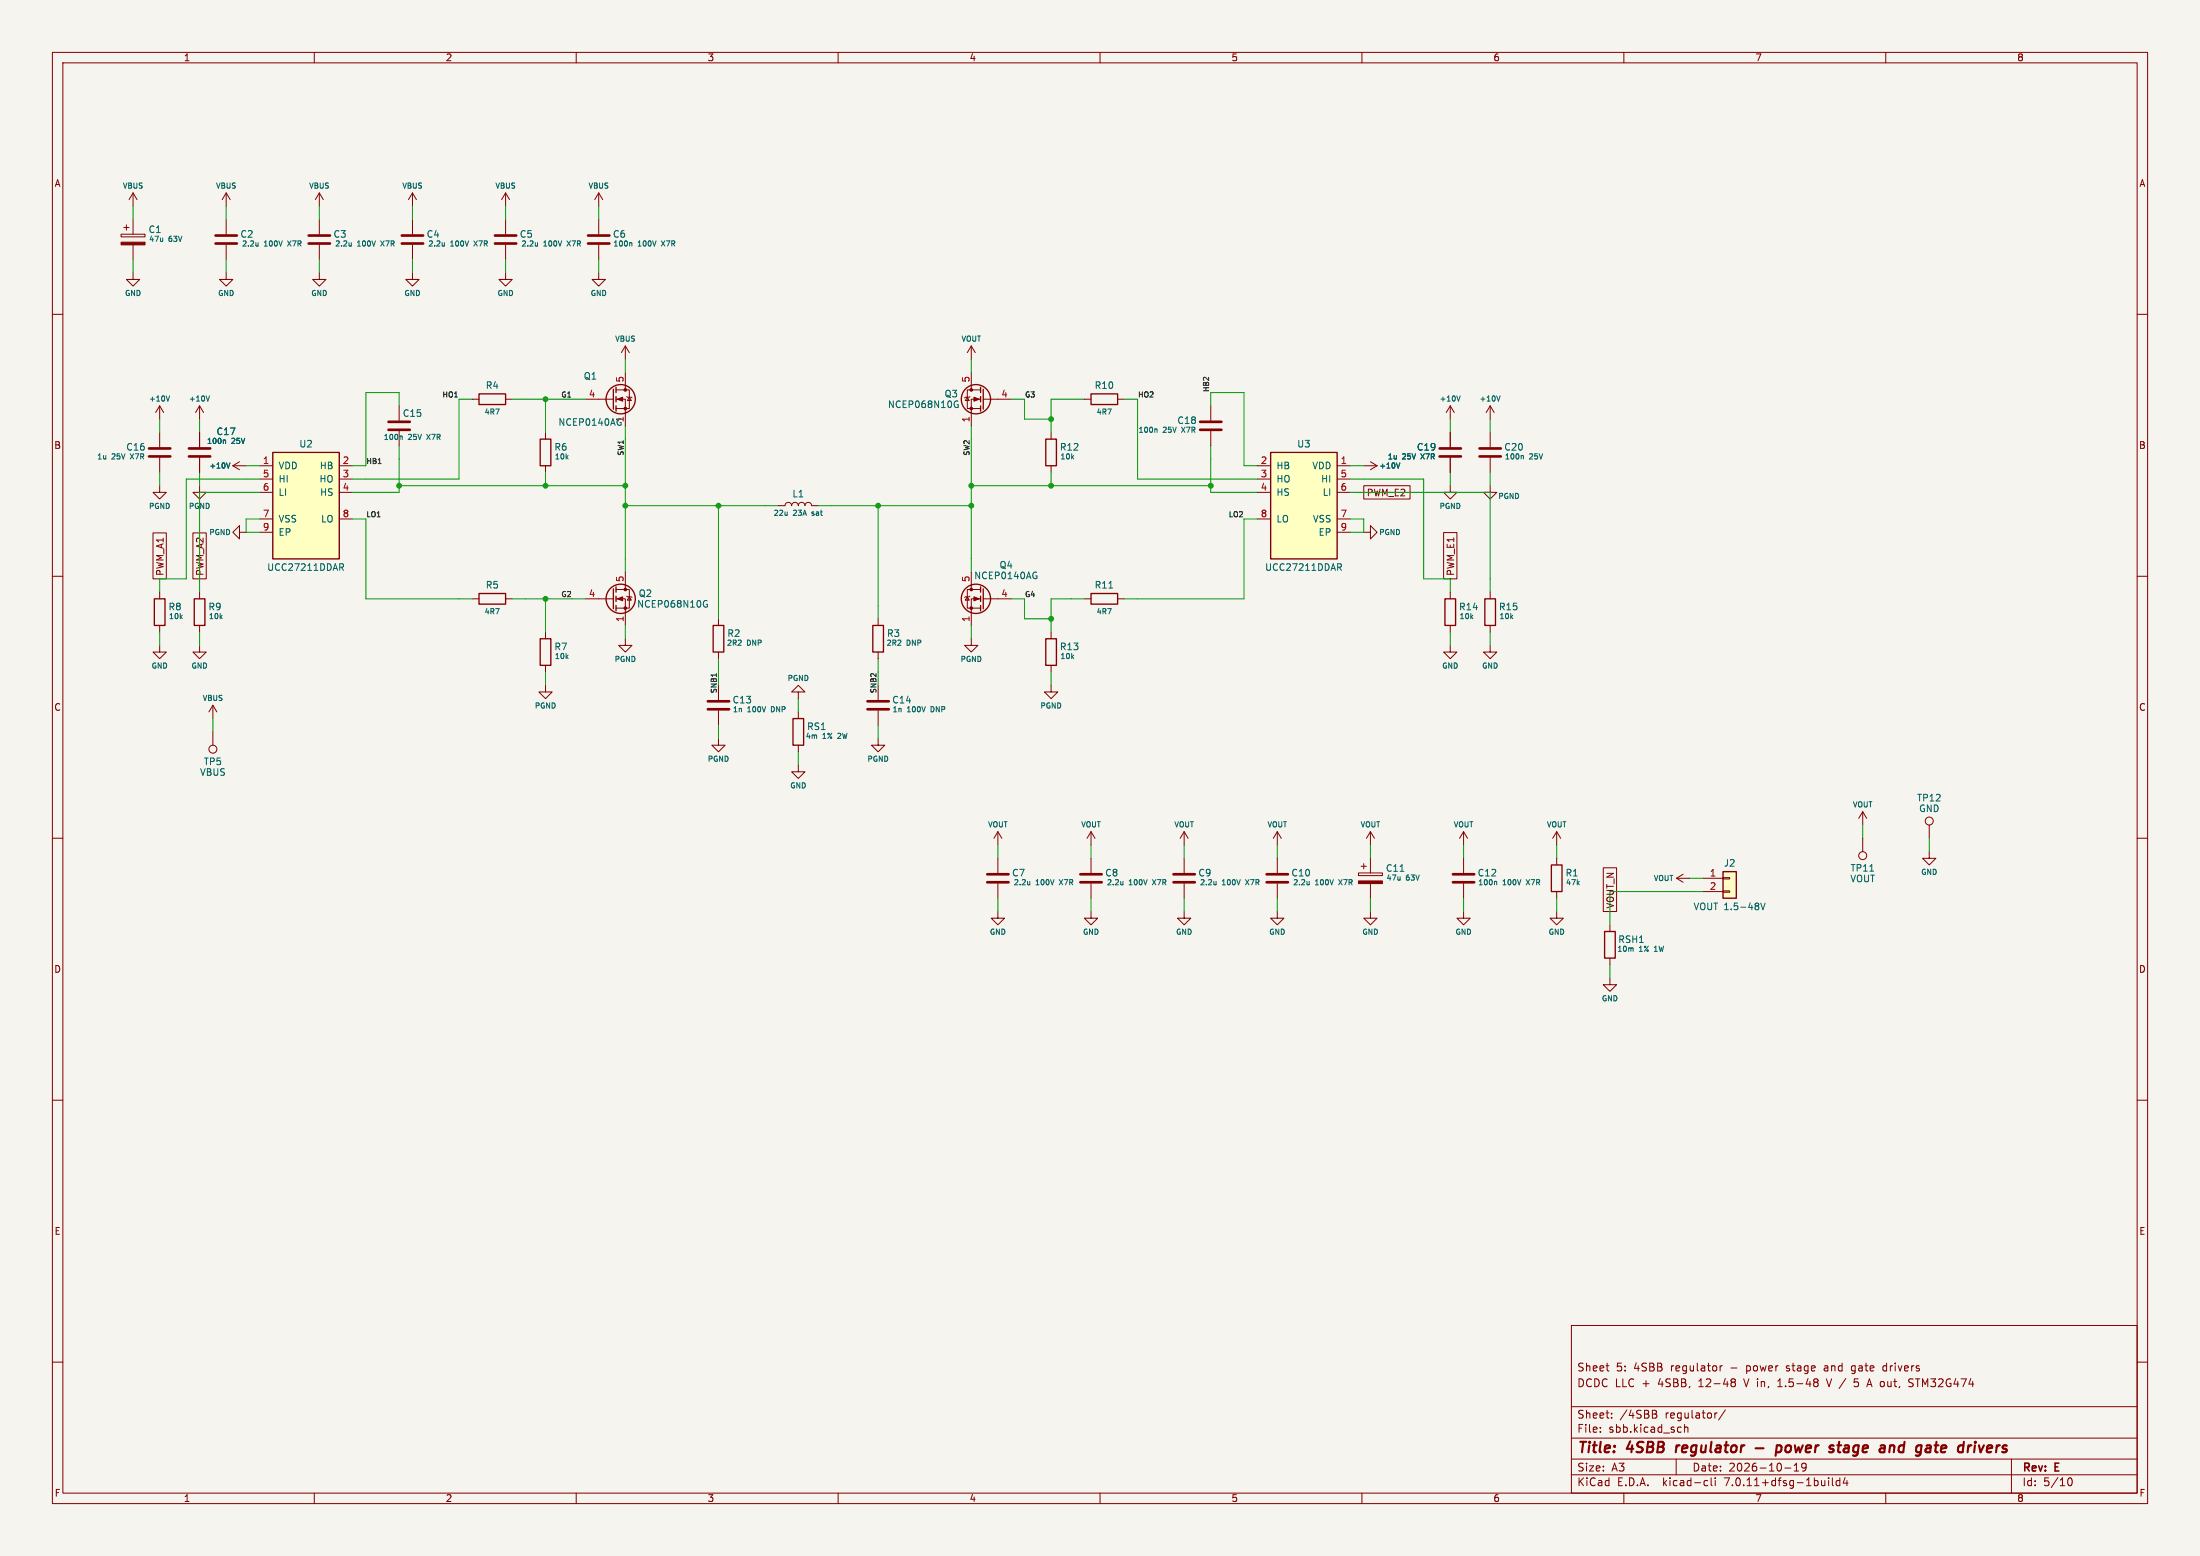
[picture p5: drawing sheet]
<svg xmlns="http://www.w3.org/2000/svg" width="420mm" height="297mm" viewBox="0 0 420 297" stroke-linecap="round" stroke-linejoin="round" font-family="sans-serif">
<path d="M0 0h420v297h-420z" fill="#f5f4ef" stroke="#f5f4ef" stroke-width=".19"/>
<g fill="none" stroke="#840000" stroke-width=".19">
<path d="M10 10h400v277h-400zM12 12h396v273h-396zM60 10v2M110 10v2M160 10v2M210 10v2M260 10v2M310 10v2M360 10v2M25.4 36.8l-.8 1.3M25.4 36.8v2.6M25.4 36.8l.8 1.3"/>
<path d="M43.2 36.8v2.6M43.2 36.8l-.8 1.3M43.2 36.8l.7 1.3M61 36.8l-.8 1.3M61 36.8v2.6M61 36.8l.7 1.3M78.7 36.8v2.6M78.7 36.8l-.7 1.3M78.7 36.8l.8 1.3M96.5 36.8v2.6M96.5 36.8l-.7 1.3M96.5 36.8l.8 1.3"/>
<path d="M114.3 36.8l-.8 1.3M114.3 36.8v2.6M114.3 36.8l.8 1.3M10 60h2M23.1 44.7h4.6v.5h-4.6zM23.6 43.4h1M24.1 42.9v1M25.4 52.1v1.2h1.3l-1.3 1.3-1.3-1.3h1.3M25.4 41.9v2.8M25.4 46.7v2.8M43.2 52.1v1.2h1.2l-1.2 1.3-1.3-1.3h1.3M43.2 41.9v2.8"/>
<path d="M43.2 46.7v2.8M61 52.1v1.2h1.2l-1.2 1.3-1.3-1.3h1.3M61 41.9v2.8M61 46.7v2.8M78.7 52.1v1.2h1.3l-1.3 1.3-1.2-1.3h1.2M78.7 41.9v2.8M78.7 46.7v2.8M96.5 52.1v1.2h1.3l-1.3 1.3-1.3-1.3h1.3M96.5 41.9v2.8M96.5 46.7v2.8M114.3 52.1v1.2h1.3l-1.3 1.3-1.3-1.3h1.3M114.3 41.9v2.8"/>
<path d="M114.3 46.7v2.8M408 60h2M30.5 77.5l-.8 1.2M30.5 77.5v2.5M30.5 77.5l.7 1.2M38.1 77.5v2.5M38.1 77.5l-.8 1.2M38.1 77.5l.8 1.2M76.2 77.5v2.8M90.2 76.2h1.2M96.5 76.2h1.3M111.8 76.2h5.3"/>
<path d="M117.6 76.2h1.8v5.1M117.6 74.4h2.5v3.6h-2.5M119.4 66l-.8 1.3M119.4 66v2.6M119.4 71.1v3.3M119.4 66l.7 1.3M119.6 75.7l1 .2M120.1 75.8l.4 .7h-.7zM184.7 75.8l.3 .7h-.7zM185.2 75.7l-1.1 .2M185.4 66l-.7 1.3M185.4 66v2.6"/>
<path d="M185.4 71.1v3.3M185.4 66l.8 1.3M187.2 76.2h-1.8v5.1M187.2 74.4h-2.5v3.6h2.5M187.7 76.2h5.3M207 76.2h1.3M213.4 76.2h1.2M231.1 77.5v2.8M276.9 77.5v2.5M276.9 77.5l-.8 1.2M276.9 77.5l.7 1.2M284.5 77.5l-.8 1.2"/>
<path d="M284.5 77.5v2.5M284.5 77.5l.7 1.2M30.5 92.7v1.3h1.2l-1.2 1.3-1.3-1.3h1.3M30.5 82.6v2.7M30.5 87.4v2.8M38.1 92.7v1.3h1.3l-1.3 1.3-1.3-1.3h1.3M38.1 82.6v2.7M38.1 87.4v2.8M44.4 88.9h2.6M44.4 88.9l1.3 .8M45.7 88.1l-1.3 .8M49.5 88.9h2.6"/>
<path d="M49.5 91.4h2.6M49.5 94h2.6M49.5 99.1h2.6M64.8 88.9h2.5M64.8 91.4h2.5M64.8 94h2.5M64.8 99.1h2.5M76.2 82.3v2.8M104.1 82.6v1.2M104.1 88.9v1.3M148.6 96.5h1.3a.64 .64 0 0 1 .6-.6 .64 .64 0 0 1 .6 .6 .64 .64 0 0 1 .7-.6 .64 .64 0 0 1 .6 .6 .64 .64 0 0 1 .6-.6 .64 .64 0 0 1 .7 .6 .64 .64 0 0 1 .6-.6 .64 .64 0 0 1 .6 .6h1.3M200.7 82.6v1.2"/>
<path d="M200.7 88.9v1.3M231.1 82.3v2.8M240 88.9h2.6M240 91.4h2.6M240 94h2.6M240 99.1h2.6M255.3 88.9h2.5M255.3 91.4h2.5M255.3 94h2.5M255.3 99.1h2.5M260.3 92.7h8.9v2.6h-8.9zM260.3 88.9h2.6"/>
<path d="M261.6 88.1l1.3 .8M262.9 88.9l-1.3 .8M276.9 92.7v1.3h1.2l-1.2 1.3-1.3-1.3h1.3M276.9 82.6v2.7M276.9 87.4v2.8M284.5 92.7v1.3h1.2l-1.2 1.3-1.3-1.3h1.3M284.5 82.6v2.7M284.5 87.4v2.8M10 110h2M29.2 101.7h2.6v8.8h-2.6zM30.5 113v1.3M30.5 119.4v1.3"/>
<path d="M36.8 101.7h2.6v8.8h-2.6zM38.1 113v1.3M38.1 119.4v1.3M45.7 101.6v-1.3l-1.3 1.3 1.3 1.3v-1.3h1.3M49.5 101.6h2.6M90.2 114.3h1.2M96.5 114.3h1.3M111.8 114.3h5.3M117.6 114.3h1.8v5.1M117.6 112.5h2.5v3.6h-2.5M119.4 109.2v3.3M119.6 113.8l1 .2"/>
<path d="M120.1 113.9l.4 .7h-.7zM137.2 118.1v1.3M167.6 118.1v1.3M184.7 113.9l.3 .7h-.7zM185.2 113.8l-1.1 .2M185.4 109.2v3.3M187.2 114.3h-1.8v5.1M187.2 112.5h-2.5v3.6h2.5M187.7 114.3h5.3M207 114.3h1.3M213.4 114.3h1.2M255.3 101.6h2.5"/>
<path d="M260.3 101.6h1.3v-1.3l1.3 1.3-1.3 1.3v-1.3M275.6 101.7h2.5v8.8h-2.5zM276.9 113v1.3M276.9 119.4v1.3M284.5 113v1.3M284.5 119.4v1.3M408 110h2M30.5 123.2v1.3h1.2l-1.2 1.2-1.3-1.2h1.3M38.1 123.2v1.3h1.3l-1.3 1.2-1.3-1.2h1.3M40.6 134.6l-.7 1.3M40.6 134.6v2.6M40.6 139.7v2.5"/>
<path d="M40.6 134.6l.8 1.3M104.1 130.8v1.3h1.3l-1.3 1.3-1.2-1.3h1.2M104.1 120.7v1.2M104.1 127v1.3M119.4 121.9v1.3h1.2l-1.2 1.3-1.3-1.3h1.3M137.2 124.5v1.2M137.2 130.8v2.8M137.2 135.6v2.8M152.4 132.1h1.3l-1.3-1.3-1.3 1.3h1.3v1.3M152.4 135.9v1.3M167.6 124.5v1.2M167.6 130.8v2.8"/>
<path d="M167.6 135.6v2.8M185.4 121.9v1.3h1.3l-1.3 1.3-1.3-1.3h1.3M200.7 130.8v1.3h1.2l-1.2 1.3-1.3-1.3h1.3M200.7 120.7v1.2M200.7 127v1.3M276.9 123.2v1.3h1.2l-1.2 1.2-1.3-1.2h1.3M284.5 123.2v1.3h1.2l-1.2 1.2-1.3-1.2h1.3M10 160h2M137.2 141v1.2h1.2l-1.2 1.3-1.3-1.3h1.3M152.4 146.1v1.2h1.3l-1.3 1.3-1.3-1.3h1.3M152.4 142.2v1.3M167.6 141v1.2h1.3l-1.3 1.3-1.2-1.3h1.2"/>
<path d="M190.5 158.8v2.5M190.5 158.8l-.8 1.2M190.5 158.8l.8 1.2M208.3 158.8v2.5M208.3 158.8l-.8 1.2M208.3 158.8l.7 1.2M226.1 158.8v2.5M226.1 158.8l-.8 1.2M226.1 158.8l.7 1.2M243.8 158.8l-.7 1.2M243.8 158.8v2.5M243.8 158.8l.8 1.2"/>
<path d="M261.6 158.8v2.5M261.6 158.8l-.7 1.2M261.6 158.8l.8 1.2M279.4 158.8v2.5M279.4 158.8l-.8 1.2M279.4 158.8l.8 1.2M297.2 158.8l-.8 1.2M297.2 158.8v2.5M297.2 158.8l.7 1.2M355.6 154.9l-.8 1.3M355.6 154.9v2.6M355.6 154.9l.8 1.3"/>
<path d="M368.3 157.5v2.5M408 160h2M190.5 174v1.3h1.3l-1.3 1.2-1.3-1.2h1.3M190.5 163.8v2.8M190.5 168.7v2.8M208.3 174v1.3h1.2l-1.2 1.2-1.3-1.2h1.3M208.3 163.8v2.8M208.3 168.7v2.8M226.1 174v1.3h1.2l-1.2 1.2-1.3-1.2h1.3M226.1 163.8v2.8M226.1 168.7v2.8M243.8 174v1.3h1.3l-1.3 1.2-1.2-1.2h1.2"/>
<path d="M243.8 163.8v2.8M243.8 168.7v2.8M259.3 166.6h4.6v.5h-4.6zM259.8 165.4h1.1M260.3 164.8v1.1M261.6 174v1.3h1.3l-1.3 1.2-1.3-1.2h1.3M261.6 163.8v2.8M261.6 168.7v2.8M279.4 174v1.3h1.3l-1.3 1.2-1.3-1.2h1.3M279.4 163.8v2.8M279.4 168.7v2.8M297.2 174v1.3h1.2l-1.2 1.2-1.3-1.2h1.3"/>
<path d="M297.2 163.8v1.3M297.2 170.2v1.3M306.1 165.6h2.5v8.4h-2.5zM307.3 176.5v1.3M320 167.6h2.6M320 167.6l1.3 .8M321.3 166.9l-1.3 .7M325.1 167.6h3.8M325.1 170.2h3.8M328.9 170.1h1.3v.2h-1.3zM328.9 167.5h1.3v.3h-1.3zM355.6 160v2.6"/>
<path d="M368.3 162.6v1.2h1.3l-1.3 1.3-1.3-1.3h1.3M307.3 186.7v1.3h1.3l-1.3 1.2-1.2-1.2h1.2M307.3 182.9v1.3M10 210h2M408 210h2M10 260h2M300 253h108v32h-108zM408 260h2M300 278.5h108M300 274.5h108M300 268.5h108M305.5 273.2v.2"/>
<path d="M305.5 272.5v.1M306.6 260.7h.6M307 261.7h.2M307.7 270.5v.2M307.7 269.8v.1M315.4 269.2h.5l.3 .1v.3l-.3 .3M315.4 269.9h.5M315.9 269.9a.4 .4 0 0 1 .4 .4 .4 .4 0 0 1-.3 .4h-.6M320 278.5v3M320.8 272.4l.1 .1M320.9 273.3l-.1 .1M321.6 271.9v1.5"/>
<path d="M321.6 272.5l.2-.1 .4 .1v.9M327.8 269.7l-.3 .1M328.4 260.7v1M328.8 260.7l-.3 .1-.1 .2M329.4 269.1l-1.3 1.9M330.5 263.7l.2 .1M330.5 263.3l.2-.1 .5 .1 .1 .2-.3 .3M330.7 263.8h.3M330.7 263.8l-.2 .2M331 263.8l.3 .3-.1 .4-.2 .2-.5-.2M339.4 264.7h.8M339.7 263.4l-.3 .2"/>
<path d="M342.5 279.7l.4-.4v1.5M344 279.4l-.1 .5 .2 .2 .4 .1 .3-.3M344.7 279.4a.99 .99 0 0 1-.3 1.4h-.3M346.5 263.2h.3l.3 .3-.3 .3M346.5 263.8h.3M346.8 263.8l.2 .2 .1 .4-.3 .3h-.3M348.3 261.2v.4M348.7 263.2l.5 1.5M353.5 262.1l.4 .1M353.7 260.7l-.3 .3v.4l.3 .3M353.9 264.5l.6 .2M354.7 263.2h-.7l-.1 .7 .6-.1"/>
<path d="M356.5 264.3h.7M356.9 263.2l.5 1.5M360 260.7l-.4 .1-.2 .2 .1 .5 .5 .2M364.4 263.8l.7 .2 .1 .4-.3 .3-.5-.1M365.2 263.3l-.5-.1-.3 .1M384 278.5v6.5M60 285v2M110 285v2M160 285v2M210 285v2M260 285v2M300 281.5h108"/>
<path d="M310 285v2M325.6 282.6l.4 .1M326 283.5l-.4 .1M326.7 282.1v1.3l.2 .2M327.4 282.1v.1M327.4 282.6v1M340.7 280.2h1.2M342.5 280.8h.9M349.1 282.1v.1M349.1 282.6v1M349.8 282.1v1.3l.2 .2M351.2 282.7l-.4-.1-.3 .3 .2 .6h.5"/>
<path d="M351.2 282.1v1.5M352.2 282l-.3 1.1h.9M352.6 282.6v1M360 285v2M394.7 282.7l.2-.5 .2-.1a.8 .8 0 0 1 .5 .7 .8 .8 0 0 1-.5 .8l-.2-.2-.2-.4"/>
<circle cx="40.6" cy="143" r=".76"/>
<circle cx="368.3" cy="156.7" r=".76"/>
<circle cx="355.6" cy="163.3" r=".76"/>
</g>
<path d="M320.1 275.9l-.2 1.3M335.1 276.4h1.6M339.2 276h.8l.1 .3v.5a.66 .66 0 0 1-1 .3M339.2 275.9l-.2 2M350.7 275.9h.8M351 277.1l.3 .1M351.1 275.2l-.2 1.7M360.8 276.1a.49 .49 0 0 1 .9 .1l-.2 1M369.3 275.9h.8M369.7 275.2l-.2 1.7v.2l.4 .1M377.8 275.9l.3 1.3 .6-1.3" fill="none" stroke="#840000" stroke-width=".4"/>
<g fill="none" stroke="#006464" stroke-width=".19">
<path d="M49.3 46.3v.7M49.3 46.9l-.2 .1M67.1 46.3v.7M67.1 46.9l-.2 .1M84.8 46.3v.7M84.8 46.9l-.1 .1M102.6 46.3v.7M102.6 46.9l-.1 .1M120.3 46.3l.3 .2v.5M32.4 75.6l-.3 1M40 75.6l-.3 1M182.7 77.3h.2v.4l-.3 .1-.3-.2"/>
<path d="M278.8 75.6l-.4 1M286.4 75.6l-.3 1M42.8 84l.3 .1v.6M43.9 88.4l-.3 1M76.5 83.2l.3 .2v.5M118.5 81.1l-.2 .1M220.6 81.9l.3 .1v.5M267.2 88.4l-.3 1M290.5 86.9l.3 .2v.5M64.9 107.6h.4l.3 .2-.1 .4-.6 .1M65.2 108.3l.4 .6M134.8 115.4h.3l-.1 .4-.3 .1-.3-.2"/>
<path d="M135 114.7l-.3-.1-.3 .2M197.6 109.2l.3 .1M197.7 109.9h.3v.4l-.3 .2M211.7 112.2h.7M255.4 107.6h.4l.3 .2-.1 .4-.6 .1M255.7 108.3l.4 .6M196.6 168.2v.7M196.6 168.8l-.1 .1M214.4 168.2v.7M214.4 168.8l-.2 .1M232.2 168.2v.7M232.2 168.8l-.2 .1"/>
<path d="M249.9 168.2v.7M249.9 168.8l-.1 .1M267.3 166.3h.7M285.4 168.2l.3 .2v.5M336.1 172.4l.4 1.2 .5-1.2M357 166.3h.7M311.7 181l.1 .6"/>
</g>
<g fill="none" stroke="#840000" stroke-width=".25">
<path d="M91.4 75.2h5.1v2h-5.1zM117.1 74.3v3.8M117.6 73.9v1M117.6 75.7v1M117.6 77.5v1M187.2 73.9v1M187.2 75.7v1M187.2 77.5v1M187.7 74.3v3.8M208.3 75.2h5.1v2h-5.1zM52.1 86.4h12.7v20.3h-12.7zM103.1 83.8h2.1v5.1h-2.1z"/>
<path d="M199.6 83.8h2.1v5.1h-2.1zM242.6 86.4h12.7v20.3h-12.7zM29.5 114.3h2v5.1h-2zM37.1 114.3h2v5.1h-2zM91.4 113.3h5.1v2h-5.1zM117.1 112.4v3.8M117.6 112v1M117.6 113.8v1M117.6 115.6v1M136.1 119.4h2.1v5.1h-2.1zM166.6 119.4h2.1v5.1h-2.1zM187.2 112v1"/>
<path d="M187.2 113.8v1M187.2 115.6v1M187.7 112.4v3.8M208.3 113.3h5.1v2h-5.1zM275.8 114.3h2.1v5.1h-2.1zM283.5 114.3h2v5.1h-2zM103.1 121.9h2.1v5.1h-2.1zM151.4 137.2h2v5h-2zM199.6 121.9h2.1v5.1h-2.1zM296.2 165.1h2v5.1h-2zM306.3 177.8h2.1v5.1h-2.1zM328.9 166.4h2.6v5.1h-2.6z"/>
<circle cx="118.5" cy="76.2" r="2.79"/>
<circle cx="186.3" cy="76.2" r="2.79"/>
<circle cx="118.5" cy="114.3" r="2.79"/>
<circle cx="186.3" cy="114.3" r="2.79"/>
</g>
<g fill="#ffffc2" stroke="#ffffc2" stroke-width=".19">
<path d="M242.6 86.4h12.7v20.3h-12.7z"/>
<path d="M52.1 86.4h12.7v20.3h-12.7z"/>
<path d="M328.9 166.4h2.6v5.1h-2.6z"/>
</g>
<g fill="none" stroke="#840000" stroke-width=".51">
<path d="M41.1 46.5h4.1M41.1 45h4.1M58.9 46.5h4.1M58.9 45h4.1M76.7 46.5h4.1M76.7 45h4.1M94.5 46.5h4.1M94.5 45h4.1M112.3 46.5h4M112.3 45h4M28.4 87.1h4.1M28.4 85.6h4.1"/>
<path d="M36.1 87.1h4M36.1 85.6h4M74.2 82h4M74.2 80.5h4M229.1 82h4.1M229.1 80.5h4.1M274.8 87.1h4.1M274.8 85.6h4.1M282.4 87.1h4.1M282.4 85.6h4.1M135.1 135.4h4.1M135.1 133.9h4.1"/>
<path d="M165.6 135.4h4.1M165.6 133.9h4.1M188.5 168.4h4M188.5 166.9h4M206.2 168.4h4.1M206.2 166.9h4.1M224 168.4h4.1M224 166.9h4.1M241.8 168.4h4.1M241.8 166.9h4.1M277.4 168.4h4M277.4 166.9h4"/>
</g>
<g fill="#840000" stroke="#840000" stroke-width=".19">
<path d="M117.9 76.2l1-.4v.8z"/>
<path d="M259.3 168.1h4.6v.6h-4.6z"/>
<path d="M23.1 46.2h4.6v.5h-4.6z"/>
<path d="M117.9 114.3l1-.4v.8z"/>
<path d="M185.9 113.9l1 .4-1 .4z"/>
<path d="M185.9 75.8l1 .4-1 .4z"/>
<circle cx="119.4" cy="78" r=".25"/>
<circle cx="119.4" cy="74.4" r=".25"/>
<circle cx="119.4" cy="116.1" r=".25"/>
<circle cx="119.4" cy="112.5" r=".25"/>
<circle cx="185.4" cy="116.1" r=".25"/>
<circle cx="185.4" cy="112.5" r=".25"/>
<circle cx="185.4" cy="78" r=".25"/>
<circle cx="185.4" cy="74.4" r=".25"/>
</g>
<path d="M136.8 128.6v.5" fill="none" stroke="#0f0f0f" stroke-width=".19"/>
<g fill="none" stroke="#009600" stroke-width=".19">
<path d="M25.4 39.4v2.5M43.2 39.4v2.5M61 39.4v2.5M78.7 39.4v2.5M96.5 39.4v2.5M114.3 39.4v2.5M25.4 49.5v2.6M43.2 49.5v2.6M61 49.5v2.6M78.7 49.5v2.6M96.5 49.5v2.6M114.3 49.5v2.6"/>
<path d="M76.2 77.5v-2.6h-6.4v14h-2.5M90.2 76.2h-2.6v15.2h-20.3M97.8 76.2h14M104.1 76.2v6.4M119.4 68.6v2.5M185.4 68.6v2.5M193 76.2h2.6v3.8h5.1M207 76.2h-6.3v6.4M214.6 76.2h2.6v15.2h22.8M231.1 77.5v-2.6h6.4v14h2.5M30.5 80v2.6M30.5 90.2v2.5"/>
<path d="M38.1 80v2.6M38.1 90.2v2.5M47 88.9h2.5M49.5 94h-11.4v19M49.5 91.4h-13.9v19.1h-5.1v2.5M49.5 99.1h-2.5v2.5h2.5M67.3 99.1h2.5v15.2h20.4M76.2 85.1v8.9h-8.9M76.2 92.7h43.2M104.1 90.2v2.5M119.4 96.5h29.2M119.4 81.3v27.9"/>
<path d="M137.2 96.5v21.6M156.2 96.5h29.2M167.6 96.5v21.6M185.4 81.3v27.9M185.4 92.7h45.7M200.7 90.2v2.5M231.1 85.1v8.9h8.9M240 99.1h-2.5v15.2h-22.9M257.8 88.9h2.5M257.8 91.4h14v19.1h5.1v2.5M257.8 94h26.7v19M257.8 99.1h2.5v2.5h-2.5"/>
<path d="M276.9 80v2.6M276.9 90.2v2.5M284.5 80v2.6M284.5 90.2v2.5M97.8 114.3h14M104.1 114.3v6.4M119.4 119.4v2.5M185.4 119.4v2.5M193 114.3h2.6v3.8h5.1M207 114.3h-6.3v6.4M30.5 120.7v2.5M38.1 120.7v2.5"/>
<path d="M40.6 137.2v2.5M104.1 128.3v2.5M137.2 125.7v5.1M137.2 138.4v2.6M152.4 133.4v2.5M167.6 125.7v5.1M167.6 138.4v2.6M200.7 128.3v2.5M276.9 120.7v2.5M284.5 120.7v2.5M152.4 143.5v2.6M355.6 157.5v2.5"/>
<path d="M190.5 161.3v2.5M190.5 171.5v2.5M208.3 161.3v2.5M208.3 171.5v2.5M226.1 161.3v2.5M226.1 171.5v2.5M243.8 161.3v2.5M243.8 171.5v2.5M261.6 161.3v2.5M261.6 171.5v2.5M279.4 161.3v2.5M279.4 171.5v2.5"/>
<path d="M297.2 161.3v2.5M297.2 171.5v2.5M322.6 167.6h2.5M325.1 170.2h-17.8v6.3M368.3 160v2.6M307.3 184.2v2.5"/>
</g>
<g fill="#009600" stroke="#009600" stroke-width=".19">
<circle cx="200.7" cy="80" r=".46"/>
<circle cx="185.4" cy="96.5" r=".46"/>
<circle cx="185.4" cy="92.7" r=".46"/>
<circle cx="200.7" cy="92.7" r=".46"/>
<circle cx="200.7" cy="118.1" r=".46"/>
<circle cx="231.1" cy="92.7" r=".46"/>
<circle cx="104.1" cy="76.2" r=".46"/>
<circle cx="119.4" cy="92.7" r=".46"/>
<circle cx="119.4" cy="96.5" r=".46"/>
<circle cx="167.6" cy="96.5" r=".46"/>
<circle cx="137.2" cy="96.5" r=".46"/>
<circle cx="104.1" cy="92.7" r=".46"/>
<circle cx="76.2" cy="92.7" r=".46"/>
<circle cx="104.1" cy="114.3" r=".46"/>
</g>
<g font-size="2.8" fill="#840000">
<text x="301" y="277.9">Title:</text>
<text x="310.6" y="277.9">4SBB</text>
<text x="320.8" y="277.9">regulator</text>
<text x="341.5" y="277.9">power</text>
<text x="352.5" y="277.9">stage</text>
<text x="362.9" y="277.9">and</text>
<text x="370.7" y="277.9">gate</text>
<text x="379.5" y="277.9">drivers</text>
</g>
<g font-size="2.1" fill="#840000">
<text x="301" y="262">Sheet</text>
<text x="308.5" y="262">5:</text>
<text x="311.9" y="262">4SBB</text>
<text x="319.1" y="262">regulator</text>
<text x="330.6" y="262">-</text>
<text x="333.8" y="262">power</text>
<text x="341.6" y="262">stage</text>
<text x="348.9" y="262">and</text>
<text x="354.3" y="262">gate</text>
<text x="360.5" y="262">drivers</text>
<text x="301" y="265">DCDC LLC +</text>
<text x="316.7" y="265">4SBB,</text>
<text x="324.5" y="265">12-48</text>
<text x="333.4" y="265">V in,</text>
<text x="340.1" y="265">1.5-48</text>
<text x="349.7" y="265">V /</text>
<text x="355.1" y="265">5</text>
<text x="357.9" y="265">A out,</text>
<text x="366" y="265">STM32G474</text>
<text x="301" y="273.7">File:</text>
<text x="301" y="271">Sheet:</text>
<text x="307.1" y="273.7">sbb.kicad_sch</text>
<text x="309.2" y="271">/4SBB</text>
<text x="317.9" y="271">regulator/</text>
<text x="301" y="281.1">Size:</text>
<text x="307.6" y="281.1">A3</text>
<text x="323" y="281.1">Date:</text>
<text x="330" y="281.1">2026-10-19</text>
<text x="386" y="281.3">Rev:</text>
<text x="392.4" y="281.3">E</text>
<text x="301" y="283.9">KiCad</text>
<text x="308.7" y="283.9">E.D.A.</text>
<text x="317.6" y="283.9">kicad-cli</text>
<text x="329.5" y="283.9">7.0.11+dfsg-1build4</text>
<text x="386" y="283.9">Id:</text>
<text x="390.1" y="283.9">5/10</text>
</g>
<g font-size="1.8" fill="#840000">
<text x="35" y="11.9">1</text>
<text x="85" y="11.9">2</text>
<text x="135" y="11.9">3</text>
<text x="185" y="11.9">4</text>
<text x="235" y="11.9">5</text>
<text x="285" y="11.9">6</text>
<text x="335" y="11.9">7</text>
<text x="385" y="11.9">8</text>
<text x="10.3" y="35.9">A</text>
<text x="408.3" y="35.9">A</text>
<text x="10.3" y="85.9">B</text>
<text x="408.2" y="85.9">B</text>
<text x="260.8" y="94.9">PWM_E2</text>
<text x="31.4" y="110" transform="rotate(-90 31.4 110)">PWM_A1</text>
<text x="39.1" y="110" transform="rotate(-90 39.1 110)">PWM_A2</text>
<text x="277.8" y="110" transform="rotate(-90 277.8 110)">PWM_E1</text>
<text x="10.3" y="135.9">C</text>
<text x="408.2" y="135.9">C</text>
<text x="308.3" y="173.5" transform="rotate(-90 308.3 173.5)">VOUT_N</text>
<text x="10.3" y="185.9">D</text>
<text x="408.2" y="185.9">D</text>
<text x="10.3" y="235.9">E</text>
<text x="408.3" y="235.9">E</text>
<text x="10.3" y="285.9">F</text>
<text x="35" y="286.9">1</text>
<text x="85" y="286.9">2</text>
<text x="135" y="286.9">3</text>
<text x="185" y="286.9">4</text>
<text x="235" y="286.9">5</text>
<text x="285" y="286.9">6</text>
<text x="335" y="286.9">7</text>
<text x="385" y="286.9">8</text>
<text x="408.3" y="285.9">F</text>
</g>
<g font-size="1.8" fill="#006464">
<text x="28.3" y="44.7">C1</text>
<text x="45.8" y="45.6">C2</text>
<text x="63.6" y="45.6">C3</text>
<text x="81.3" y="45.6">C4</text>
<text x="99.1" y="45.6">C5</text>
<text x="116.9" y="45.6">C6</text>
<text x="92.6" y="74.4">R4</text>
<text x="111.3" y="72.7">Q1</text>
<text x="180.2" y="76">Q3</text>
<text x="208.9" y="74.4">R10</text>
<text x="41.2" y="83.2">C17</text>
<text x="76.8" y="79.8">C15</text>
<text x="106.5" y="81.5">NCEP0140AG</text>
<text x="119.1" y="80.7" transform="rotate(-90 119.1 80.7)">1</text>
<text x="169.4" y="78.1">NCEP068N10G</text>
<text x="224.7" y="81.1">C18</text>
<text x="24" y="86.2">C16</text>
<text x="53.1" y="89.8">VDD</text>
<text x="57" y="85.6">U2</text>
<text x="61" y="89.8">HB</text>
<text x="105.7" y="86.2">R6</text>
<text x="202.2" y="86.2">R12</text>
<text x="243.6" y="89.8">HB</text>
<text x="247.5" y="85.6">U3</text>
<text x="250.4" y="89.8">VDD</text>
<text x="270.4" y="86.2">C19</text>
<text x="287.1" y="86.2">C20</text>
<text x="53.1" y="92.3">HI</text>
<text x="53.1" y="94.8">LI</text>
<text x="60.9" y="92.3">HO</text>
<text x="61" y="94.8">HS</text>
<text x="151.2" y="95.1">L1</text>
<text x="243.6" y="92.3">HO</text>
<text x="243.6" y="94.8">HS</text>
<text x="252.1" y="92.3">HI</text>
<text x="252.4" y="94.8">LI</text>
<text x="53.1" y="99.9">VSS</text>
<text x="61.2" y="99.9">LO</text>
<text x="243.6" y="99.9">LO</text>
<text x="250.5" y="99.9">VSS</text>
<text x="53.1" y="102.5">EP</text>
<text x="251.6" y="102.5">EP</text>
<text x="50.9" y="109.2">UCC27211DDAR</text>
<text x="92.6" y="112.5">R5</text>
<text x="185.9" y="110.8">NCEP0140AG</text>
<text x="190.7" y="108.7">Q4</text>
<text x="208.9" y="112.5">R11</text>
<text x="241.4" y="109.2">UCC27211DDAR</text>
<text x="32.1" y="116.7">R8</text>
<text x="39.7" y="116.7">R9</text>
<text x="121.5" y="116.2">NCEP068N10G</text>
<text x="121.8" y="114.1">Q2</text>
<text x="278.4" y="116.7">R14</text>
<text x="286.1" y="116.7">R15</text>
<text x="105.7" y="124.3">R7</text>
<text x="138.8" y="121.8">R2</text>
<text x="169.2" y="121.8">R3</text>
<text x="202.2" y="124.3">R13</text>
<text x="139.7" y="134.5">C13</text>
<text x="170.2" y="134.5">C14</text>
<text x="154" y="139.5">RS1</text>
<text x="38.1" y="148.3">VBUS</text>
<text x="38.8" y="146.2">TP5</text>
<text x="365.9" y="153.2">TP12</text>
<text x="366.3" y="155.2">GND</text>
<text x="193.1" y="167.5">C7</text>
<text x="210.9" y="167.5">C8</text>
<text x="228.7" y="167.5">C9</text>
<text x="246.4" y="167.5">C10</text>
<text x="264.5" y="166.6">C11</text>
<text x="282" y="167.5">C12</text>
<text x="298.8" y="167.5">R1</text>
<text x="329" y="165.6">J2</text>
<text x="353.2" y="166.6">TP11</text>
<text x="323.2" y="173.9">VOUT 1.5-48V</text>
<text x="353.1" y="168.6">VOUT</text>
<text x="308.8" y="180.2">RSH1</text>
</g>
<g font-size="1.8" fill="#a90000">
<text x="112.3" y="75.9">4</text>
<text x="119.1" y="73.1" transform="rotate(-90 119.1 73.1)">5</text>
<text x="185.2" y="73.1" transform="rotate(-90 185.2 73.1)">5</text>
<text x="191.1" y="75.9">4</text>
<text x="185.2" y="80.7" transform="rotate(-90 185.2 80.7)">1</text>
<text x="50.1" y="88.6">1</text>
<text x="65.3" y="88.6">2</text>
<text x="240.6" y="88.6">2</text>
<text x="255.8" y="88.6">1</text>
<text x="50.1" y="91.2">5</text>
<text x="50.1" y="93.7">6</text>
<text x="65.3" y="91.2">3</text>
<text x="65.3" y="93.7">4</text>
<text x="240.6" y="91.2">3</text>
<text x="240.6" y="93.7">4</text>
<text x="255.8" y="91.2">5</text>
<text x="255.8" y="93.7">6</text>
<text x="50.1" y="98.8">7</text>
<text x="50.1" y="101.3">9</text>
<text x="65.3" y="98.8">8</text>
<text x="240.6" y="98.8">8</text>
<text x="255.8" y="98.8">7</text>
<text x="255.8" y="101.3">9</text>
<text x="119.1" y="111.2" transform="rotate(-90 119.1 111.2)">5</text>
<text x="185.2" y="111.2" transform="rotate(-90 185.2 111.2)">5</text>
<text x="112.3" y="114">4</text>
<text x="119.1" y="118.8" transform="rotate(-90 119.1 118.8)">1</text>
<text x="185.2" y="118.8" transform="rotate(-90 185.2 118.8)">1</text>
<text x="191.1" y="114">4</text>
<text x="326.3" y="167.4">1</text>
<text x="326.3" y="169.9">2</text>
</g>
<g font-size="1.4" fill="#006464">
<text x="23.3" y="36.2">VBUS</text>
<text x="41.1" y="36.2">VBUS</text>
<text x="58.9" y="36.2">VBUS</text>
<text x="76.7" y="36.2">VBUS</text>
<text x="94.5" y="36.2">VBUS</text>
<text x="112.2" y="36.2">VBUS</text>
<text x="28.4" y="46.4">47u</text>
<text x="32.2" y="46.4">63V</text>
<text x="46.1" y="47.2">2.2u</text>
<text x="50.4" y="47.2">100V</text>
<text x="55.1" y="47.2">X7R</text>
<text x="63.9" y="47.2">2.2u</text>
<text x="68.2" y="47.2">100V</text>
<text x="72.9" y="47.2">X7R</text>
<text x="81.7" y="47.2">2.2u</text>
<text x="86" y="47.2">100V</text>
<text x="90.7" y="47.2">X7R</text>
<text x="99.4" y="47.2">2.2u</text>
<text x="103.7" y="47.2">100V</text>
<text x="108.5" y="47.2">X7R</text>
<text x="117" y="47.2">100n</text>
<text x="121.8" y="47.2">100V</text>
<text x="126.5" y="47.2">X7R</text>
<text x="23.7" y="56.7">GND</text>
<text x="41.5" y="56.7">GND</text>
<text x="59.3" y="56.7">GND</text>
<text x="77.1" y="56.7">GND</text>
<text x="94.9" y="56.7">GND</text>
<text x="112.6" y="56.7">GND</text>
<text x="117.3" y="65.4">VBUS</text>
<text x="183.4" y="65.4">VOUT</text>
<text x="28.4" y="76.8">+10V</text>
<text x="36" y="76.8">+10V</text>
<text x="274.7" y="76.8">+10V</text>
<text x="282.4" y="76.8">+10V</text>
<text x="92.4" y="79.3">4R7</text>
<text x="209.2" y="79.3">4R7</text>
<text x="217.2" y="82.8">100n</text>
<text x="222" y="82.8">25V</text>
<text x="225.8" y="82.8">X7R</text>
<text x="18.4" y="87.9">1u</text>
<text x="21.3" y="87.9">25V</text>
<text x="25.1" y="87.9">X7R</text>
<text x="39.4" y="84.9">100n</text>
<text x="39.9" y="89.6">+10V</text>
<text x="44.2" y="84.9">25V</text>
<text x="73.1" y="84.2">100n</text>
<text x="77.9" y="84.2">25V</text>
<text x="81.7" y="84.2">X7R</text>
<text x="105.8" y="87.9">10k</text>
<text x="202.3" y="87.9">10k</text>
<text x="263.2" y="89.6">+10V</text>
<text x="264.8" y="87.9">1u</text>
<text x="267.7" y="87.9">25V</text>
<text x="271.5" y="87.9">X7R</text>
<text x="287.2" y="87.9">100n</text>
<text x="292" y="87.9">25V</text>
<text x="285.9" y="95.4">PGND</text>
<text x="28.3" y="97.3">PGND</text>
<text x="35.9" y="97.3">PGND</text>
<text x="147.6" y="98.6">22u</text>
<text x="151.4" y="98.6">23A</text>
<text x="155.2" y="98.6">sat</text>
<text x="274.7" y="97.3">PGND</text>
<text x="39.8" y="102.3">PGND</text>
<text x="263.2" y="102.3">PGND</text>
<text x="32.1" y="118.4">10k</text>
<text x="39.8" y="118.4">10k</text>
<text x="92.4" y="117.4">4R7</text>
<text x="209.2" y="117.4">4R7</text>
<text x="278.5" y="118.4">10k</text>
<text x="286.1" y="118.4">10k</text>
<text x="105.8" y="126">10k</text>
<text x="138.7" y="123.4">2R2</text>
<text x="142.6" y="123.4">DNP</text>
<text x="169.1" y="123.4">2R2</text>
<text x="173.1" y="123.4">DNP</text>
<text x="202.3" y="126">10k</text>
<text x="28.8" y="127.8">GND</text>
<text x="36.4" y="127.8">GND</text>
<text x="117.2" y="126.5">PGND</text>
<text x="150.2" y="130.2">PGND</text>
<text x="183.3" y="126.5">PGND</text>
<text x="275.2" y="127.8">GND</text>
<text x="282.8" y="127.8">GND</text>
<text x="38.6" y="134">VBUS</text>
<text x="102" y="135.4">PGND</text>
<text x="139.8" y="136.1">1n</text>
<text x="142.7" y="136.1">100V</text>
<text x="147.4" y="136.1">DNP</text>
<text x="170.3" y="136.1">1n</text>
<text x="173.2" y="136.1">100V</text>
<text x="177.9" y="136.1">DNP</text>
<text x="198.5" y="135.4">PGND</text>
<text x="153.7" y="141.2">4m</text>
<text x="157" y="141.2">1%</text>
<text x="160.1" y="141.2">2W</text>
<text x="135" y="145.6">PGND</text>
<text x="165.5" y="145.6">PGND</text>
<text x="150.7" y="150.7">GND</text>
<text x="353.6" y="154.3">VOUT</text>
<text x="188.5" y="158.1">VOUT</text>
<text x="206.3" y="158.1">VOUT</text>
<text x="224.1" y="158.1">VOUT</text>
<text x="241.9" y="158.1">VOUT</text>
<text x="259.6" y="158.1">VOUT</text>
<text x="277.4" y="158.1">VOUT</text>
<text x="295.2" y="158.1">VOUT</text>
<text x="366.6" y="167.2">GND</text>
<text x="193.4" y="169.2">2.2u</text>
<text x="197.7" y="169.2">100V</text>
<text x="202.5" y="169.2">X7R</text>
<text x="211.2" y="169.2">2.2u</text>
<text x="215.5" y="169.2">100V</text>
<text x="220.2" y="169.2">X7R</text>
<text x="229" y="169.2">2.2u</text>
<text x="233.3" y="169.2">100V</text>
<text x="238" y="169.2">X7R</text>
<text x="246.8" y="169.2">2.2u</text>
<text x="251.1" y="169.2">100V</text>
<text x="255.8" y="169.2">X7R</text>
<text x="264.6" y="168.3">47u</text>
<text x="268.4" y="168.3">63V</text>
<text x="282.1" y="169.2">100n</text>
<text x="286.9" y="169.2">100V</text>
<text x="291.6" y="169.2">X7R</text>
<text x="298.8" y="169.2">47k</text>
<text x="315.6" y="168.4">VOUT</text>
<text x="188.8" y="178.6">GND</text>
<text x="206.6" y="178.6">GND</text>
<text x="224.4" y="178.6">GND</text>
<text x="242.2" y="178.6">GND</text>
<text x="260" y="178.6">GND</text>
<text x="277.7" y="178.6">GND</text>
<text x="295.5" y="178.6">GND</text>
<text x="308.6" y="181.9">10m</text>
<text x="312.9" y="181.9">1%</text>
<text x="316" y="181.9">1W</text>
<text x="305.7" y="191.3">GND</text>
</g>
<g font-size="1.4" fill="#0f0f0f">
<text x="84.3" y="75.9">HO1</text>
<text x="107" y="75.9">G1</text>
<text x="195.6" y="75.9">G3</text>
<text x="217.2" y="75.9">HO2</text>
<text x="230.9" y="74.9" transform="rotate(-90 230.9 74.9)">HB2</text>
<text x="69.8" y="88.6">HB1</text>
<text x="119.1" y="87.1" transform="rotate(-90 119.1 87.1)">SW1</text>
<text x="185.1" y="87.1" transform="rotate(-90 185.1 87.1)">SW2</text>
<text x="69.8" y="98.8">LO1</text>
<text x="234.4" y="98.8">LO2</text>
<text x="107" y="114">G2</text>
<text x="195.6" y="114">G4</text>
<text x="136.9" y="132.5" transform="rotate(-90 136.9 132.5)">SNB1</text>
<text x="167.4" y="132.5" transform="rotate(-90 167.4 132.5)">SNB2</text>
</g>
</svg>
